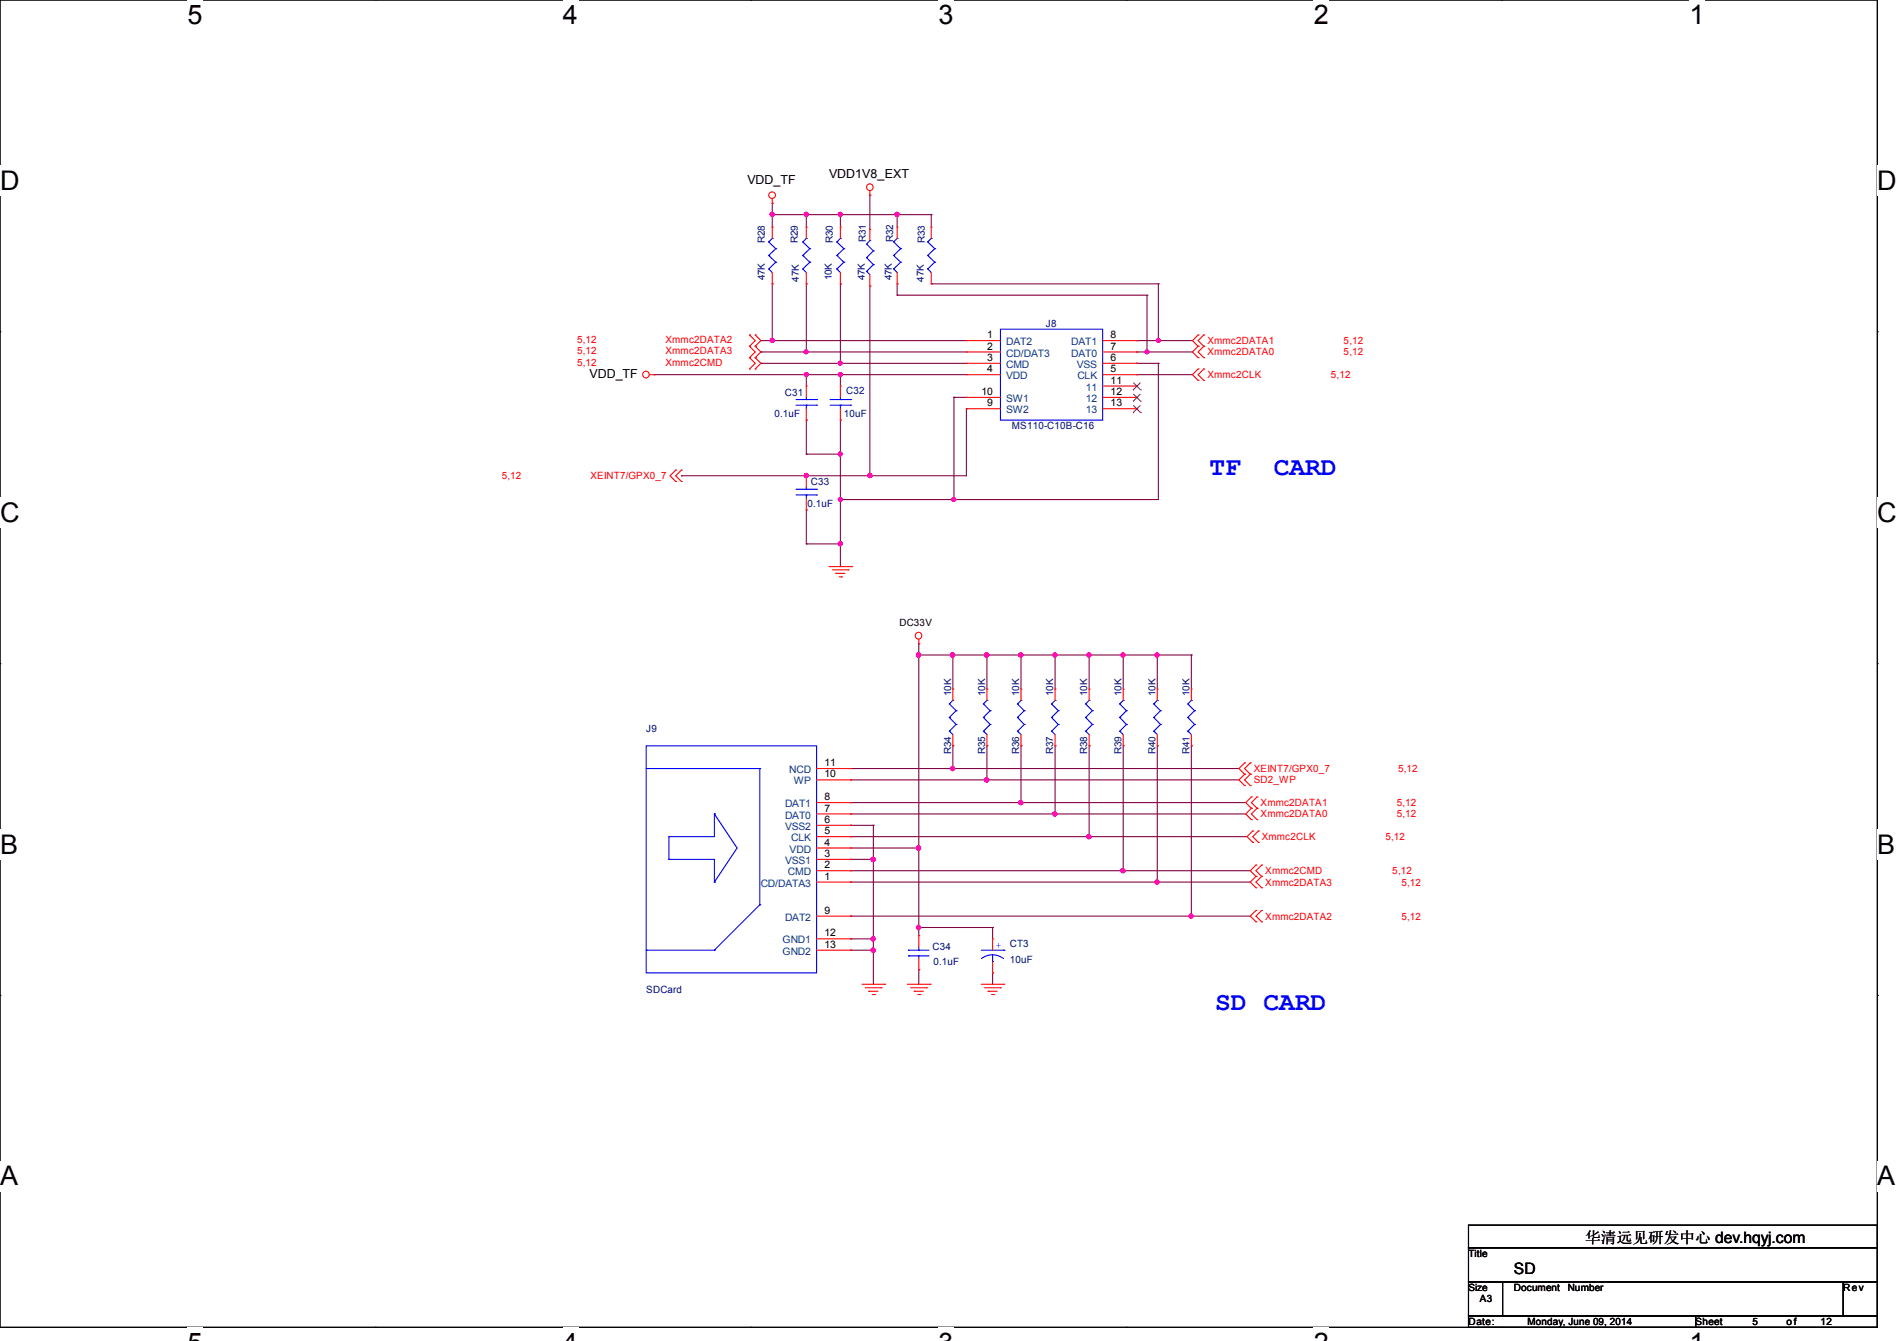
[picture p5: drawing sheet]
<svg xmlns="http://www.w3.org/2000/svg" width="297mm" height="210mm" viewBox="0 0 297 210" stroke-linecap="round" stroke-linejoin="round" font-family="sans-serif">
<path d="M0 0h293.9v207.9h-293.9z" fill="none" stroke="#000" stroke-width=".17"/>
<g fill="#fff">
<path d="M29.4 0h2.3v4.7h-2.3z"/>
<path d="M29.4 207.9h2.3v2.1h-2.3z"/>
</g>
<path d="M58.8 0h.1M58.8 207.9h.1" fill="none" stroke="#000" stroke-width=".17"/>
<g fill="#fff">
<path d="M88.1 0h2.4v4.7h-2.4z"/>
<path d="M88.1 207.9h2.4v2.1h-2.4z"/>
</g>
<path d="M117.6 0h.1M117.6 207.9h.1" fill="none" stroke="#000" stroke-width=".17"/>
<g fill="#fff">
<path d="M146.9 0h2.4v4.7h-2.4z"/>
<path d="M146.9 207.9h2.4v2.1h-2.4z"/>
</g>
<path d="M176.3 0h.1M176.3 207.9h.1" fill="none" stroke="#000" stroke-width=".17"/>
<g fill="#fff">
<path d="M205.7 0h2.4v4.7h-2.4z"/>
<path d="M205.7 207.9h2.4v2.1h-2.4z"/>
</g>
<path d="M235.1 0h.1M235.1 207.9h.1" fill="none" stroke="#000" stroke-width=".17"/>
<g fill="#fff">
<path d="M264.5 0h2.4v4.7h-2.4z"/>
<path d="M264.5 207.9h2.4v2.1h-2.4z"/>
<path d="M0 26h3v4.7h-3z"/>
<path d="M293.9 26h3.1v4.7h-3.1z"/>
<path d="M0 77.9h3v4.7h-3z"/>
<path d="M293.9 77.9h3.1v4.7h-3.1z"/>
</g>
<path d="M0 51.9h.1M293.9 51.9h.1" fill="none" stroke="#000" stroke-width=".17"/>
<g fill="#fff">
<path d="M0 129.9h2.8v4.7h-2.8z"/>
<path d="M293.9 129.9h2.9v4.7h-2.9z"/>
</g>
<path d="M0 103.9h.1M293.9 103.9h.1" fill="none" stroke="#000" stroke-width=".17"/>
<g fill="#fff">
<path d="M-.1 181.8h2.9v4.8h-2.9z"/>
<path d="M293.8 181.8h3v4.8h-3z"/>
</g>
<path d="M0 155.9h.1M293.9 155.9h.1M229.9 191.9h64v3.5h-64zM229.9 195.4h64v5.3h-64zM229.9 200.7h5.3v5.4h-5.3zM229.9 206.1h35.6v1.8h-35.6zM235.2 200.7h53.4v5.4h-53.4zM265.5 206.1h28.4v1.8h-28.4zM288.6 200.7h5.3v5.4h-5.3z" fill="none" stroke="#000" stroke-width=".17"/>
<g fill="none" stroke="#800040" stroke-width=".17">
<path d="M120.9 33.6h.1M120.9 31.8h.1M120.9 31.8v3.8M120.9 33.6h24.9M126.2 33.6h.1M126.2 33.6v2M131.6 33.6h.1M131.6 33.6v2M136.2 30.6h.1M136.2 30.6v5.3M140.5 33.6h.1M140.5 33.6v2"/>
<path d="M145.8 33.6h.1M145.8 33.6v2M102.4 58.7h.1M102.4 58.7h48.9M119.1 53.3h.1M119.1 55.1h.1M119.1 56.9h.1M119.1 56.9h32.2M119.1 53.3h32.2M119.1 55.1h32.2M120.9 53.3h.1M120.9 44.4h.1"/>
<path d="M120.9 44.4v8.9M126.2 58.7h.1M126.2 55.1h.1M126.2 44.4h.1M126.2 44.4v10.7M126.2 58.7v1.8M131.6 58.7h.1M131.6 56.9h.1M131.6 44.4h.1M131.6 44.4v12.5M131.6 58.7v1.8M136.2 44.8h.1"/>
<path d="M136.2 44.8v29.7M140.5 44.4h.1M140.5 46.2h.1M140.5 44.4v1.8M140.5 46.2h39.1M145.8 44.4h.1M145.8 44.4h35.6M178 56.9h.1M178 53.3h.1M178 55.1h.1M178 58.7h.1M178 58.7h8.7"/>
<path d="M178 56.9h3.4M178 53.3h8.7M178 55.1h8.7M179.6 55.1h.1M179.6 46.2h.1M179.6 46.2v8.9M181.4 56.9h.1M181.4 53.3h.1M181.4 44.4h.1M181.4 44.4v8.9M181.4 56.9v21.3h-49.8M106.7 74.5h.1"/>
<path d="M126.2 65.8h.1M126.2 71.1h.1M126.2 74.5h.1M126.2 79.8h.1M126.2 65.8v5.3M126.2 79.8v5.4M126.2 71.1h5.4M131.6 65.8h.1M131.6 71.1h.1M131.6 78.2h.1M131.6 65.8v22.9M136.2 74.5h.1"/>
<path d="M149.4 78.2h.1M149.4 62.2h.1M149.4 62.2h1.9M149.4 62.2v16M151.3 64h.1M151.3 64v10.5h-44.6M126.2 85.2h.1M126.2 85.2h5.4M131.6 85.2h.1M143.8 102.6h.1M143.8 100.8h.1M143.8 100.8v45.7"/>
<path d="M143.8 102.6h42.7M149.2 102.6h.1M149.2 116.8h.1M149.2 102.6v5.3M149.2 116.8v3.6M154.5 102.6h.1M154.5 116.8h.1M154.5 102.6v5.3M154.5 116.8v5.3M159.9 102.6h.1M159.9 116.8h.1M159.9 102.6v5.3"/>
<path d="M159.9 116.8v8.9M165.2 102.6h.1M165.2 116.8h.1M165.2 102.6v5.3M165.2 116.8v10.7M170.5 102.6h.1M170.5 116.8h.1M170.5 102.6v5.3M170.5 116.8v14.2M175.9 102.6h.1M175.9 116.8h.1M175.9 102.6v5.3"/>
<path d="M175.9 116.8v19.6M181.2 102.6h.1M181.2 116.8h.1M181.2 102.6v5.3M181.2 116.8v21.3M186.5 102.6h.1M186.5 116.8h.1M186.5 102.6v5.3M186.5 116.8v26.7M133.2 134.6h.1M133.2 129.2h.1M133.2 132.8h.1"/>
<path d="M133.2 120.4h.1M133.2 122.1h.1M133.2 125.7h.1M133.2 127.5h.1M133.2 131h.1M133.2 136.4h.1M133.2 138.1h.1M133.2 134.6h3.5M133.2 129.2h3.5M133.2 132.8h10.6M133.2 120.4h60.8M133.2 122.1h60.8"/>
<path d="M133.2 125.7h61.8M133.2 127.5h61.8M133.2 131h62M133.2 136.4h62.5M133.2 138.1h62.5M136.7 134.6h.1M136.7 129.2h.1M136.7 129.2v24.9M143.8 132.8h.1M149.2 120.4h.1M154.5 122.1h.1M159.9 125.7h.1"/>
<path d="M165.2 127.5h.1M170.5 131h.1M175.9 136.4h.1M181.2 138.1h.1M133.2 147h.1M133.2 148.8h.1M133.2 143.5h.1M133.2 147h3.5M133.2 148.8h3.5M133.2 143.5h62.5M136.7 148.8h.1M136.7 147h.1"/>
<path d="M143.8 151.8h.1M143.8 145.2h.1M143.8 151.8v2.3M143.8 145.2h11.6M155.4 152.4h.1M155.4 145.2h.1M155.4 145.2v1.8M155.4 152.4v1.7M186.5 143.5h.1"/>
</g>
<g fill="#f0f" stroke="#f0f" stroke-width=".17">
<circle cx="140.4" cy="33.6" r=".33"/>
<circle cx="131.6" cy="58.7" r=".32"/>
<circle cx="126.2" cy="74.5" r=".33"/>
<circle cx="131.6" cy="71.1" r=".32"/>
<circle cx="120.9" cy="53.3" r=".32"/>
<circle cx="126.2" cy="55.1" r=".32"/>
<circle cx="131.6" cy="56.9" r=".32"/>
<circle cx="181.3" cy="53.3" r=".32"/>
<circle cx="179.6" cy="55.1" r=".32"/>
<circle cx="131.5" cy="33.6" r=".33"/>
<circle cx="126.2" cy="33.6" r=".33"/>
<circle cx="120.9" cy="33.6" r=".33"/>
<circle cx="136.2" cy="74.5" r=".34"/>
<circle cx="131.5" cy="85.1" r=".33"/>
<circle cx="149.3" cy="78.2" r=".32"/>
<circle cx="131.6" cy="78.2" r=".32"/>
<circle cx="126.2" cy="58.7" r=".32"/>
<circle cx="143.8" cy="132.8" r=".34"/>
<circle cx="143.8" cy="102.6" r=".34"/>
<circle cx="136.7" cy="147" r=".34"/>
<circle cx="136.7" cy="134.6" r=".34"/>
<circle cx="136.7" cy="148.8" r=".34"/>
<circle cx="165.1" cy="102.6" r=".34"/>
<circle cx="154.5" cy="102.6" r=".34"/>
<circle cx="170.5" cy="102.6" r=".34"/>
<circle cx="159.8" cy="102.6" r=".34"/>
<circle cx="175.8" cy="102.6" r=".34"/>
<circle cx="181.1" cy="102.6" r=".34"/>
<circle cx="149.1" cy="102.6" r=".34"/>
<circle cx="149.1" cy="120.4" r=".34"/>
<circle cx="154.5" cy="122.1" r=".34"/>
<circle cx="159.8" cy="125.7" r=".34"/>
<circle cx="165.1" cy="127.5" r=".34"/>
<circle cx="170.5" cy="131" r=".34"/>
<circle cx="175.8" cy="136.4" r=".34"/>
<circle cx="181.1" cy="138.1" r=".34"/>
<circle cx="186.5" cy="143.5" r=".34"/>
<circle cx="143.8" cy="145.2" r=".34"/>
</g>
<g fill="none" stroke="#f00" stroke-width=".17">
<path d="M120.9 31.8h.1M120.9 35.6h.1M120.9 31.1v.7M120.9 35.6v1.7M126.2 35.6h.1M126.2 35.6v1.7M131.6 35.6h.1M131.6 35.6v1.7M136.2 30.6h.1M136.2 35.9h.1M136.2 29.9v.7M136.2 35.9v1.8"/>
<path d="M140.5 35.6h.1M140.5 35.6v1.7M145.8 35.6h.1M145.8 35.6v1.7M101.7 58.7h.7M102.4 58.7h.1M117.3 52.5h.1M117.3 54.2h.1M117.3 56h.1M117.3 57.8h.1M117.3 52.5l.9 .8-.9 .9M117.3 54.2l.9 .9-.9 .9"/>
<path d="M117.3 56l.9 .9-.9 .9M118.2 54.2h.1M118.2 52.5h.1M118.2 56h.1M118.2 57.8h.1M118.2 52.5l.9 .8-.9 .9M118.2 54.2l.9 .9-.9 .9M118.2 56l.9 .9-.9 .9M120.9 44.4h.1M120.9 42.7v1.7M126.2 44.4h.1M126.2 42.7v1.7"/>
<path d="M131.6 44.4h.1M131.6 42.7v1.7M136.2 44.8h.1M136.2 43v1.8M140.5 44.4h.1M140.5 42.7v1.7M145.8 44.4h.1M145.8 42.7v1.7M151.3 53.3h.1M151.3 55.1h.1M151.3 56.9h.1M151.3 58.7h.1"/>
<path d="M151.3 58.7h5.3M151.3 53.3h5.3M151.3 55.1h5.3M151.3 56.9h5.3M172.6 58.7h5.4M172.6 53.3h5.4M172.6 55.1h5.4M172.6 56.9h5.4M178 58.7h.1M178 56.9h.1M178 55.1h.1M178 53.3h.1"/>
<path d="M187.6 52.5h.1M187.6 54.2h.1M187.6 56h.1M187.6 57.8h.1M187.6 59.6h.1M187.6 52.5l-.9 .8 .9 .9M187.6 54.2l-.9 .9 .9 .9M187.6 57.8l-.9 .9 .9 .9M188.5 54.2h.1M188.5 52.5h.1M188.5 56h.1M188.5 59.6h.1"/>
<path d="M188.5 57.8h.1M188.5 52.5l-.9 .8 .9 .9M188.5 54.2l-.9 .9 .9 .9M188.5 57.8l-.9 .9 .9 .9M105.8 73.6h.1M105.8 75.4h.1M105.8 73.6l-.9 .9 .9 .9M106.7 73.6h.1M106.7 75.4h.1M106.7 73.6l-.9 .9 .9 .9M126.2 60.5h.1M126.2 65.8h.1"/>
<path d="M126.2 74.5h.1M126.2 79.8h.1M126.2 60.5v1.7M126.2 64v1.8M126.2 74.5v1.8M126.2 78.1v1.7M131.6 60.5h.1M131.6 65.8h.1M131.6 60.5v1.7M131.6 64v1.8M151.3 62.2h.1M151.3 64h.1"/>
<path d="M151.3 62.2h5.3M151.3 64h5.3M172.6 62.2h5.4M172.6 64h5.4M172.6 60.5h5.4M178 60.5h.1M178 62.2h.1M178 64h.1M129.8 88.7h3.5M130.3 89.2h2.5M130.9 89.8h.1M130.9 89.8h1.4"/>
<path d="M131.4 90.3h.3M131.7 90.3h.1M132.8 89.2h.1M133.3 88.7h.1M143.8 100.8h.1M143.8 100.1v.7M149.2 116.8h.1M149.2 107.9h.1M149.2 107.9v1.8M149.2 115v1.8M154.5 116.8h.1M154.5 107.9h.1"/>
<path d="M154.5 107.9v1.8M154.5 115v1.8M159.9 116.8h.1M159.9 107.9h.1M159.9 107.9v1.8M159.9 115v1.8M165.2 116.8h.1M165.2 107.9h.1M165.2 107.9v1.8M165.2 115v1.8M170.5 116.8h.1M170.5 107.9h.1"/>
<path d="M170.5 107.9v1.8M170.5 115v1.8M175.9 116.8h.1M175.9 107.9h.1M175.9 107.9v1.8M175.9 115v1.8M181.2 116.8h.1M181.2 107.9h.1M181.2 107.9v1.8M181.2 115v1.8M186.5 116.8h.1M186.5 107.9h.1"/>
<path d="M186.5 107.9v1.8M186.5 115v1.8M194.9 119.5h.1M194.9 119.5l-.9 .9 .9 .8M195.7 119.5h.1M195.7 119.5l-.8 .9 .8 .8M127.8 122.1h5.4M127.8 125.7h5.4M127.8 127.5h5.4M127.8 129.2h5.4M127.8 131h5.4M127.8 132.8h5.4"/>
<path d="M127.8 134.6h5.4M127.8 136.4h5.4M127.8 138.1h5.4M127.8 120.4h5.4M133.2 122.1h.1M133.2 125.7h.1M133.2 127.5h.1M133.2 129.2h.1M133.2 131h.1M133.2 132.8h.1M133.2 134.6h.1M133.2 136.4h.1"/>
<path d="M133.2 138.1h.1M133.2 120.4h.1M194.9 121.2h.1M194.9 123h.1M194.9 121.2l-.9 .9 .9 .9M195.7 123h.1M195.7 121.2h.1M195.7 121.2l-.8 .9 .8 .9M195.9 124.8h.1M195.9 126.6h.1M195.9 128.4h.1M195.9 124.8l-.9 .9 .9 .9"/>
<path d="M195.9 126.6l-.9 .9 .9 .9M196.1 130.1h.1M196.1 131.9h.1M196.1 130.1l-.9 .9 .9 .9M196.6 135.5h.1M196.6 137.2h.1M196.6 139h.1M196.6 135.5l-.9 .9 .9 .8M196.6 137.2l-.9 .9 .9 .9M196.8 126.6h.1M196.8 124.8h.1M196.8 128.4h.1"/>
<path d="M196.8 124.8l-.9 .9 .9 .9M196.8 126.6l-.9 .9 .9 .9M197 131.9h.1M197 130.1h.1M197 130.1l-.9 .9 .9 .9M197.5 137.2h.1M197.5 135.5h.1M197.5 139h.1M197.5 135.5l-.9 .9 .9 .8M197.5 137.2l-.9 .9 .9 .9M127.8 143.5h5.4M127.8 147h5.4"/>
<path d="M127.8 148.8h5.4M133.2 143.5h.1M133.2 147h.1M133.2 148.8h.1M135 154.1h3.5M135.5 154.7h2.5M136 155.2h.1M136 155.2h1.5M136.6 155.7h.3M136.9 155.7h.1M138 154.7h.1M138.5 154.1h.1"/>
<path d="M142.1 154.1h3.5M142.6 154.7h2.5M143.1 155.2h.1M143.1 155.2h1.5M143.7 155.7h.3M143.8 151.8h.1M143.8 146.5h.1M143.8 146.5v1.8M143.8 150.1v1.7M144 155.7h.1M145.1 154.7h.1M145.6 154.1h.1"/>
<path d="M153.6 154.1h3.6M154.1 154.7h2.5M154.7 155.2h.1M154.7 155.2h1.4M155.2 155.7h.4M155.4 147h.1M155.4 152.4h.1M155.4 147v1.8M155.4 150.6v1.8M155.6 155.7h.1M156.6 154.7h.1M157.2 154.1h.1"/>
<path d="M196.6 142.6h.1M196.6 144.4h.1M196.6 142.6l-.9 .9 .9 .9M197.5 144.4h.1M197.5 142.6h.1M197.5 142.6l-.9 .9 .9 .9"/>
<circle cx="120.9" cy="30.6" r=".52"/>
<circle cx="136.2" cy="29.3" r=".52"/>
<circle cx="101.1" cy="58.7" r=".52"/>
<circle cx="143.8" cy="99.5" r=".52"/>
</g>
<g fill="none" stroke="#00f" stroke-width=".17">
<path d="M120.4 37.9h.1M120.4 37.9l1.1 1M120.9 37.3h.1M120.9 37.3l-.5 .6M121.5 38.9h.1M121.5 38.9l-1.1 1.1M125.7 37.9h.1M125.7 37.9l1.1 1M126.2 37.3h.1M126.2 37.3l-.5 .6M126.8 38.9h.1M126.8 38.9l-1.1 1.1"/>
<path d="M131 37.9h.1M131 37.9l1.1 1M131.6 37.3h.1M131.6 37.3l-.6 .6M132.1 38.9h.1M132.1 38.9l-1.1 1.1M135.7 38.2h.1M135.7 38.2l1 1.1M136.2 37.7h.1M136.2 37.7l-.5 .5M136.7 39.3h.1M136.7 39.3l-1 1"/>
<path d="M139.9 37.9h.1M139.9 37.9l1.1 1M140.5 37.3h.1M140.5 37.3l-.6 .6M141 38.9h.1M141 38.9l-1.1 1.1M145.2 37.9h.1M145.2 37.9l1.1 1M145.8 37.3h.1M145.8 37.3l-.6 .6M146.3 38.9h.1M146.3 38.9l-1.1 1.1"/>
<path d="M120.4 42.1h.1M120.4 40h.1M120.4 42.1l.5 .6M120.4 40l1.1 1.1M121.5 41.1h.1M121.5 41.1l-1.1 1M125.7 42.1h.1M125.7 40h.1M125.7 42.1l.5 .6M125.7 40l1.1 1.1M126.8 41.1h.1M126.8 41.1l-1.1 1"/>
<path d="M131 42.1h.1M131 40h.1M131 42.1l.6 .6M131 40l1.1 1.1M132.1 41.1h.1M132.1 41.1l-1.1 1M135.7 42.5h.1M135.7 40.3h.1M135.7 42.5l.5 .5M135.7 40.3l1 1.1M136.7 41.4h.1M136.7 41.4l-1 1.1"/>
<path d="M139.9 42.1h.1M139.9 40h.1M139.9 42.1l.6 .6M139.9 40l1.1 1.1M141 41.1h.1M141 41.1l-1.1 1M145.2 42.1h.1M145.2 40h.1M145.2 42.1l.6 .6M145.2 40l1.1 1.1M146.3 41.1h.1M146.3 41.1l-1.1 1"/>
<path d="M156.6 51.6h16v14.2h-16zM124.6 63.5h3.2M124.6 62.6h3.2M124.6 77.5h3.2M124.6 76.6h3.2M126.2 62.6h.1M126.2 63.5h.1M126.2 76.6h.1M126.2 77.5h.1M126.2 62.2v.4M126.2 63.5v.5M126.2 76.3v.3"/>
<path d="M126.2 77.5v.6M127.8 63.5h.1M127.8 62.6h.1M127.8 77.5h.1M127.8 76.6h.1M130 63.5h3.2M130 62.6h3.2M131.6 62.6h.1M131.6 63.5h.1M131.6 62.2v.4M131.6 63.5v.5M133.2 63.5h.1"/>
<path d="M133.2 62.6h.1M101.2 116.8h26.6v35.6h-26.6zM148.6 114.5h.1M148.6 112.4h.1M148.6 110.2h.1M148.6 114.5l.6 .5M148.6 112.4l1.1 1.1M148.6 110.2l1.1 1.1M149.2 109.7h.1M149.2 109.7l-.6 .5M149.7 113.5h.1M149.7 111.3h.1"/>
<path d="M149.7 113.5l-1.1 1M149.7 111.3l-1.1 1.1M154 114.5h.1M154 112.4h.1M154 110.2h.1M154 114.5l.5 .5M154 112.4l1 1.1M154 110.2l1 1.1M154.5 109.7h.1M154.5 109.7l-.5 .5M155 113.5h.1M155 111.3h.1"/>
<path d="M155 113.5l-1 1M155 111.3l-1 1.1M159.3 114.5h.1M159.3 112.4h.1M159.3 110.2h.1M159.3 114.5l.6 .5M159.3 112.4l1.1 1.1M159.3 110.2l1.1 1.1M159.9 109.7h.1M159.9 109.7l-.6 .5M160.4 113.5h.1M160.4 111.3h.1"/>
<path d="M160.4 113.5l-1.1 1M160.4 111.3l-1.1 1.1M164.6 114.5h.1M164.6 112.4h.1M164.6 110.2h.1M164.6 114.5l.6 .5M164.6 112.4l1.1 1.1M164.6 110.2l1.1 1.1M165.2 109.7h.1M165.2 109.7l-.6 .5M165.7 113.5h.1M165.7 111.3h.1"/>
<path d="M165.7 113.5l-1.1 1M165.7 111.3l-1.1 1.1M170 114.5h.1M170 112.4h.1M170 110.2h.1M170 114.5l.5 .5M170 112.4l1 1.1M170 110.2l1 1.1M170.5 109.7h.1M170.5 109.7l-.5 .5M171 113.5h.1M171 111.3h.1"/>
<path d="M171 113.5l-1 1M171 111.3l-1 1.1M175.3 114.5h.1M175.3 112.4h.1M175.3 110.2h.1M175.3 114.5l.6 .5M175.3 112.4l1.1 1.1M175.3 110.2l1.1 1.1M175.9 109.7h.1M175.9 109.7l-.6 .5M176.4 113.5h.1M176.4 111.3h.1"/>
<path d="M176.4 113.5l-1.1 1M176.4 111.3l-1.1 1.1M180.6 114.5h.1M180.6 112.4h.1M180.6 110.2h.1M180.6 114.5l.6 .5M180.6 112.4l1.1 1.1M180.6 110.2l1.1 1.1M181.2 109.7h.1M181.2 109.7l-.6 .5M181.7 113.5h.1M181.7 111.3h.1"/>
<path d="M181.7 113.5l-1.1 1M181.7 111.3l-1.1 1.1M186 114.5h.1M186 112.4h.1M186 110.2h.1M186 114.5l.5 .5M186 112.4l1 1.1M186 110.2l1 1.1M186.5 109.7h.1M186.5 109.7l-.5 .5M187 113.5h.1M187 111.3h.1"/>
<path d="M187 113.5l-1 1M187 111.3l-1 1.1M101.2 120.4h17.8M104.7 131h.1M104.7 134.6h.1M104.7 134.6h7.1v3.5M104.7 131v3.6M111.8 127.5h.1M111.8 138.1h.1M111.8 127.5l3.6 5.3-3.6 5.3M111.8 127.5v3.5h-7.1M119 120.4h.1"/>
<path d="M119 120.4v21.3M101.2 148.8h.1M101.2 148.8h10.6M111.8 148.8h.1M119 141.7h.1M119 141.7l-7.2 7.1M142.2 148.8h.1M142.2 149.7h.1M142.2 148.8h3.3M142.2 149.7h3.3M143.8 149.7h.1M143.8 148.8h.1"/>
<path d="M143.8 148.3v.5M143.8 149.7v.4M153.6 148.8h3.6M155.4 149.5l1.1 .2 .6 .4M155.4 149.5l-1.1 .2-.6 .4M155.4 150.6h.1M155.4 149.5v1.1M157.2 148.8h.1"/>
</g>
<path d="M177.4 59.9l1.2 1.2M178.5 59.9l-1.1 1.2M177.4 61.1h.1M177.4 62.8h.1M177.4 64.6h.1M177.4 61.7l1.2 1.1M177.4 63.5l1.2 1.1M178.5 61.7l-1.1 1.1M178.5 63.5l-1.1 1.1M178.6 61.1h.1M178.6 62.8h.1M178.6 64.6h.1" fill="none" stroke="#804000" stroke-width=".16"/>
<g font-size="4.2">
<text x="29.4" y="3.8">5</text>
<text x="88.1" y="3.8">4</text>
<text x="146.9" y="3.8">3</text>
<text x="205.7" y="3.8">2</text>
<text x="264.5" y="3.8">1</text>
<text x="0" y="29.8">D</text>
<text x="293.9" y="29.8">D</text>
<text x="0" y="81.7">C</text>
<text x="293.9" y="81.7">C</text>
<text x="0" y="133.7">B</text>
<text x="293.9" y="133.7">B</text>
<text x="0" y="185.6">A</text>
<text x="293.9" y="185.6">A</text>
</g>
<g font-size="4.1" fill="#00f">
<text x="189.4" y="74.4">TF</text>
<text x="199.4" y="74.4">CARD</text>
<text x="190.2" y="158.2">SD CARD</text>
</g>
<g font-size="2.5">
<text x="248.2" y="194.6">华清远见研发中心 dev.hqyj.com</text>
<text x="237" y="199.4">SD</text>
</g>
<g font-size="1.9">
<text x="117" y="28.8">VDD_TF</text>
<text x="129.8" y="27.9">VDD1V8_EXT</text>
<text x="92.3" y="59.2">VDD_TF</text>
</g>
<g font-size="1.6" fill="#f00">
<text x="90.3" y="53.7">5,12</text>
<text x="104.2" y="53.7">Xmmc2DATA2</text>
<text x="189" y="53.9">Xmmc2DATA1</text>
<text x="210.4" y="53.9">5,12</text>
<text x="90.3" y="55.5">5,12</text>
<text x="90.3" y="57.3">5,12</text>
<text x="104.2" y="55.5">Xmmc2DATA3</text>
<text x="104.2" y="57.3">Xmmc2CMD</text>
<text x="189" y="55.7">Xmmc2DATA0</text>
<text x="189" y="59.2">Xmmc2CLK</text>
<text x="208.4" y="59.2">5,12</text>
<text x="210.4" y="55.7">5,12</text>
<text x="78.6" y="75.1">5,12</text>
<text x="92.5" y="75.1">XEINT7/GPX0_7</text>
<text x="196.3" y="122.7">SD2_WP</text>
<text x="196.3" y="120.9">XEINT7/GPX0_7</text>
<text x="218.9" y="120.9">5,12</text>
<text x="197.4" y="126.2">Xmmc2DATA1</text>
<text x="197.4" y="128">Xmmc2DATA0</text>
<text x="197.5" y="131.6">Xmmc2CLK</text>
<text x="216.9" y="131.6">5,12</text>
<text x="218.7" y="126.2">5,12</text>
<text x="218.7" y="128">5,12</text>
<text x="198.1" y="136.9">Xmmc2CMD</text>
<text x="218" y="136.9">5,12</text>
<text x="198.1" y="138.7">Xmmc2DATA3</text>
<text x="219.4" y="138.7">5,12</text>
<text x="198.1" y="144">Xmmc2DATA2</text>
<text x="219.4" y="144">5,12</text>
</g>
<g font-size="1.6">
<text x="154.5" y="53">1</text>
<text x="173.9" y="53">8</text>
<text x="154.5" y="54.7">2</text>
<text x="154.5" y="56.5">3</text>
<text x="154.5" y="58.3">4</text>
<text x="173.9" y="58.3">5</text>
<text x="173.9" y="56.5">6</text>
<text x="173.9" y="54.7">7</text>
<text x="153.6" y="61.8">10</text>
<text x="154.5" y="63.6">9</text>
<text x="173.9" y="60.1">11</text>
<text x="173.9" y="61.8">12</text>
<text x="173.9" y="63.6">13</text>
<text x="140.8" y="98">DC33V</text>
<text x="129.1" y="120">11</text>
<text x="129.1" y="121.8">10</text>
<text x="129.1" y="125.3">8</text>
<text x="129.1" y="127.1">7</text>
<text x="129.1" y="128.9">6</text>
<text x="129.1" y="130.6">5</text>
<text x="129.1" y="132.4">4</text>
<text x="129.1" y="134.2">3</text>
<text x="129.1" y="136">2</text>
<text x="129.1" y="137.8">1</text>
<text x="129.1" y="143.1">9</text>
<text x="129.1" y="146.6">12</text>
<text x="129.1" y="148.4">13</text>
<text x="229.9" y="196.9">Title</text>
<text x="229.9" y="202.2">Size</text>
<text x="231.7" y="204">A3</text>
<text x="237" y="202.2">Document</text>
<text x="245.4" y="202.2">Number</text>
<text x="288.6" y="202.2">Rev</text>
<text x="229.9" y="207.5">Date:</text>
<text x="239.2" y="207.5">Monday, June 09, 2014</text>
<text x="265.5" y="207.5">Sheet</text>
<text x="274.4" y="207.5">5</text>
<text x="279.7" y="207.5">o f</text>
<text x="285" y="207.5">12</text>
</g>
<g font-size="1.6" fill="#000080">
<text x="163.8" y="51.2">J8</text>
<text x="121.3" y="65.3">0.1uF</text>
<text x="122.9" y="62.1">C31</text>
<text x="132.1" y="65.3">10uF</text>
<text x="132.5" y="61.7">C32</text>
<text x="158.4" y="67.2">MS110-C10B-C16</text>
<text x="127" y="75.9">C33</text>
<text x="126.4" y="79.3">0.1uF</text>
<text x="101.2" y="114.7">J9</text>
<text x="146" y="148.8">C34</text>
<text x="158.1" y="148.3">CT3</text>
<text x="101.2" y="155.6">SDCard</text>
<text x="146.1" y="151.1">0.1uF</text>
<text x="158.1" y="150.8">10uF</text>
</g>
<g font-size="1.6" fill="#004080">
<text x="157.5" y="54.1">DAT2</text>
<text x="157.5" y="55.8">CD/DAT3</text>
<text x="157.5" y="57.6">CMD</text>
<text x="157.5" y="59.4">VDD</text>
<text x="167.7" y="55.8">DAT0</text>
<text x="167.7" y="54.1">DAT1</text>
<text x="168.6" y="57.6">VSS</text>
<text x="168.7" y="59.4">CLK</text>
<text x="157.5" y="63">SW1</text>
<text x="157.5" y="64.7">SW2</text>
<text x="170" y="61.2">11</text>
<text x="170" y="63">12</text>
<text x="170" y="64.7">13</text>
<text x="123.5" y="121.1">NCD</text>
<text x="124.3" y="122.9">WP</text>
<text x="122.9" y="126.4">DAT1</text>
<text x="122.9" y="128.2">DAT0</text>
<text x="122.9" y="130">VSS2</text>
<text x="123.9" y="131.7">CLK</text>
<text x="122.9" y="135.3">VSS1</text>
<text x="123.4" y="137.1">CMD</text>
<text x="123.6" y="133.5">VDD</text>
<text x="119.1" y="138.9">CD/DATA3</text>
<text x="122.5" y="147.7">GND1</text>
<text x="122.5" y="149.5">GND2</text>
<text x="122.9" y="144.2">DAT2</text>
</g>
<g font-size="1.5" fill="#000080">
<text x="119.7" y="38.1" transform="rotate(-90 119.7 38.1)">R28</text>
<text x="124.9" y="38.1" transform="rotate(-90 124.9 38.1)">R29</text>
<text x="130.4" y="38.1" transform="rotate(-90 130.4 38.1)">R30</text>
<text x="135.6" y="37.9" transform="rotate(-90 135.6 37.9)">R31</text>
<text x="139.8" y="37.9" transform="rotate(-90 139.8 37.9)">R32</text>
<text x="144.8" y="38.1" transform="rotate(-90 144.8 38.1)">R33</text>
<text x="119.7" y="43.9" transform="rotate(-90 119.7 43.9)">47K</text>
<text x="125.1" y="44.1" transform="rotate(-90 125.1 44.1)">47K</text>
<text x="130.2" y="43.9" transform="rotate(-90 130.2 43.9)">10K</text>
<text x="135.4" y="43.9" transform="rotate(-90 135.4 43.9)">47K</text>
<text x="139.6" y="43.9" transform="rotate(-90 139.6 43.9)">47K</text>
<text x="144.6" y="44.1" transform="rotate(-90 144.6 44.1)">47K</text>
<text x="148.9" y="109" transform="rotate(-90 148.9 109)">10K</text>
<text x="154.2" y="109" transform="rotate(-90 154.2 109)">10K</text>
<text x="159.6" y="109" transform="rotate(-90 159.6 109)">10K</text>
<text x="164.9" y="109" transform="rotate(-90 164.9 109)">10K</text>
<text x="170.2" y="109" transform="rotate(-90 170.2 109)">10K</text>
<text x="175.6" y="109" transform="rotate(-90 175.6 109)">10K</text>
<text x="180.9" y="109" transform="rotate(-90 180.9 109)">10K</text>
<text x="186.2" y="109" transform="rotate(-90 186.2 109)">10K</text>
<text x="148.9" y="118.1" transform="rotate(-90 148.9 118.1)">R34</text>
<text x="154.2" y="118.1" transform="rotate(-90 154.2 118.1)">R35</text>
<text x="159.6" y="118.1" transform="rotate(-90 159.6 118.1)">R36</text>
<text x="164.9" y="118.1" transform="rotate(-90 164.9 118.1)">R37</text>
<text x="170.2" y="118.1" transform="rotate(-90 170.2 118.1)">R38</text>
<text x="175.6" y="118.1" transform="rotate(-90 175.6 118.1)">R39</text>
<text x="180.9" y="118.1" transform="rotate(-90 180.9 118.1)">R40</text>
<text x="186.2" y="118.1" transform="rotate(-90 186.2 118.1)">R41</text>
</g>
<text font-size="1.5" fill="#00f" x="155.9" y="148.5">+</text>
</svg>
